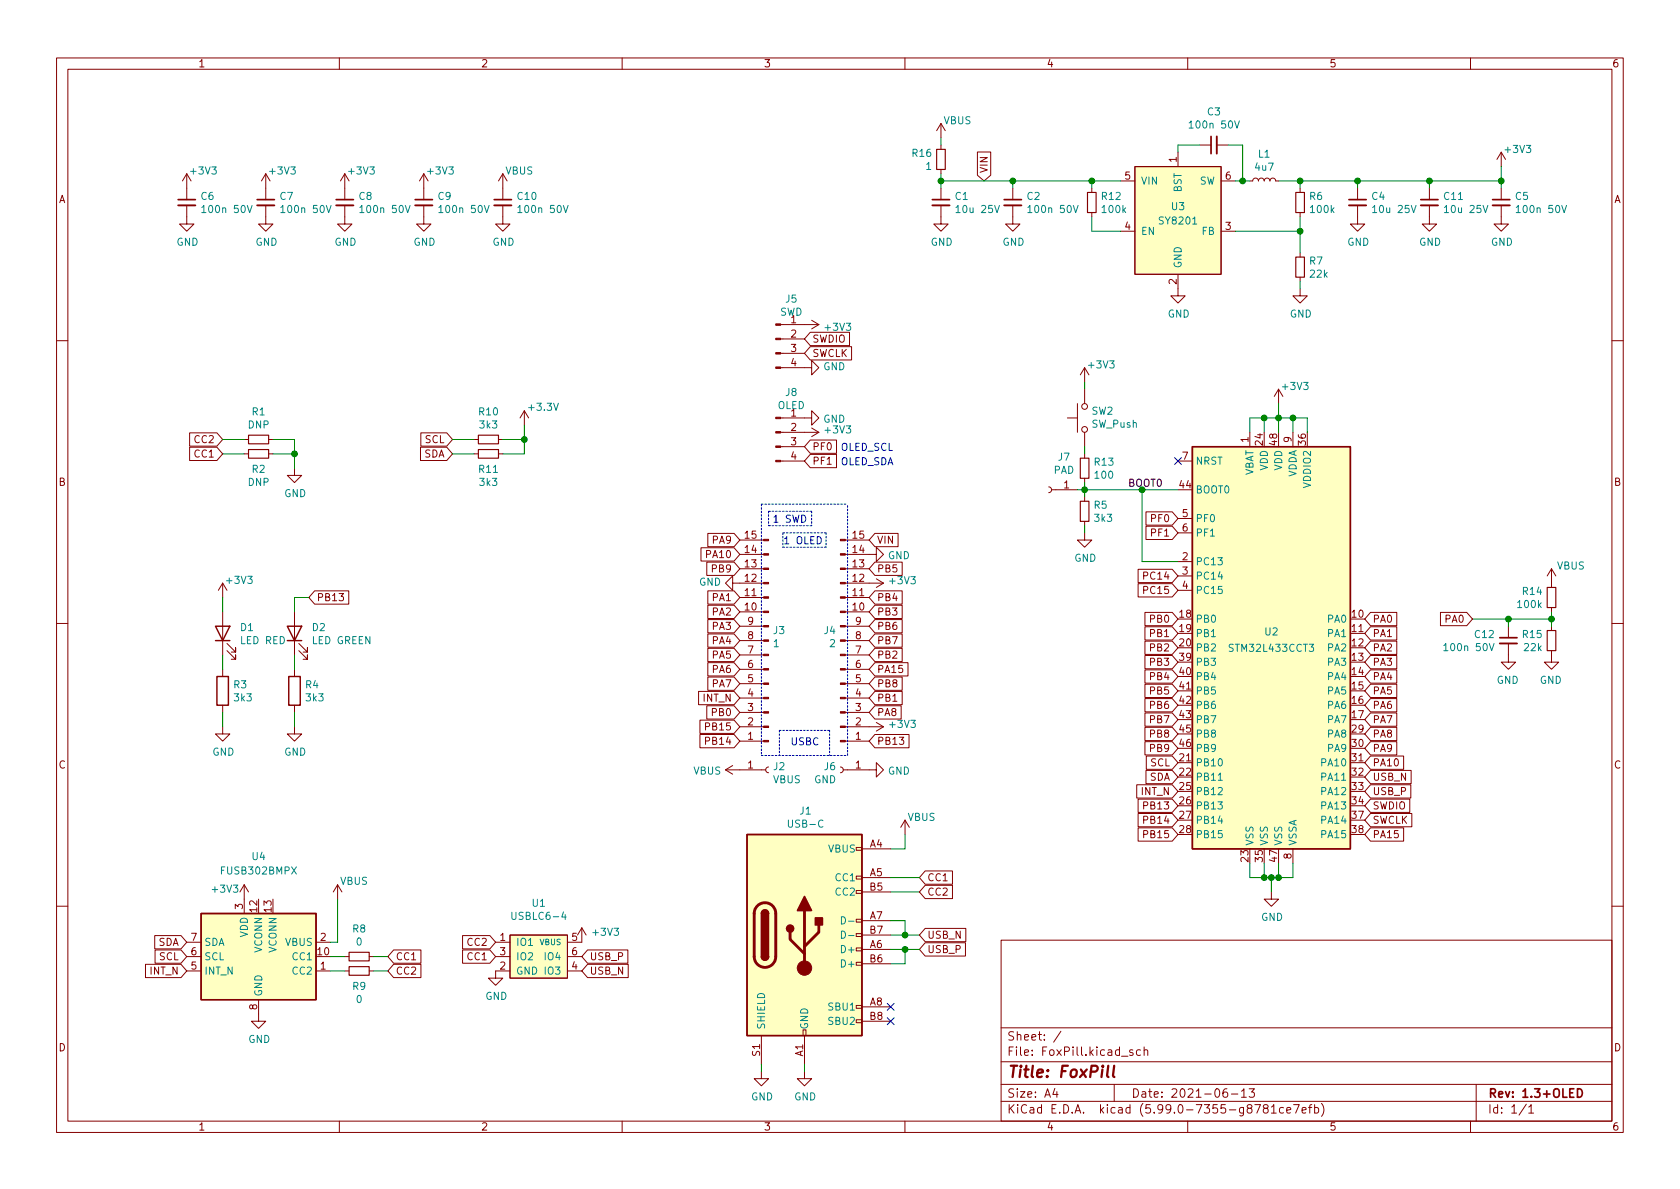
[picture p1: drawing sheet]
<svg xmlns="http://www.w3.org/2000/svg" width="297mm" height="210mm" viewBox="0 0 297 210" stroke-linecap="round" stroke-linejoin="round" font-family="sans-serif">
<g fill="none" stroke="#840000" stroke-width=".18">
<path d="M10 10.2h277v190.1h-277zM12 12.2h273v186.1h-273zM60 10.2v2M110 10.2v2M160 10.2v2M210 10.2v2M260 10.2v2M33 36.3v3.3h1.3l-1.3 1.3-1.3-1.3h1.3M33 30.7l-.7 1.3M33 30.7v4.6M33 30.7l.8 1.3M47 36.3v3.3h1.3l-1.3 1.3-1.3-1.3h1.3"/>
<path d="M47 30.7l-.8 1.3M47 30.7v4.6M47 30.7l.8 1.3M61 36.3v3.3h1.2l-1.2 1.3-1.3-1.3h1.3M61 30.7l-.8 1.3M61 30.7v4.6M61 30.7l.7 1.3M74.9 36.3v3.3h1.3l-1.3 1.3-1.2-1.3h1.2M74.9 30.7v4.6M74.9 30.7l-.7 1.3M74.9 30.7l.8 1.3M88.9 36.3v3.3h1.3l-1.3 1.3-1.3-1.3h1.3"/>
<path d="M88.9 30.7l-.8 1.3M88.9 30.7v4.6M88.9 30.7l.8 1.3M166.4 36.3v3.3h1.2l-1.2 1.3-1.3-1.3h1.3M166.4 21.8l-.8 1.3M166.4 21.8v2.6M166.4 25.6v.8M166.4 30v.7M166.4 33.3v2M166.4 21.8l.7 1.3M172.8 26.9h2.4v4.1l-1.2 1-1.2-1zM179.1 36.3v3.3h1.2l-1.2 1.3-1.3-1.3h1.3"/>
<path d="M179.1 33.3v2M193 33.3v.7M193 37.6v.7M198.1 32h2.6M200.7 29.5h15.2v19h-15.2zM208.3 26.9v2.6M212.1 25.6h2M215.1 25.6h2.1M215.9 32h2.5M221 32h.5l.1-.4 .4-.1 .4 .1 .1 .4 .1-.3 .3-.2 .4 .1 .2 .4 .2-.4 .5-.1 .2 .2 .1 .3 .2-.4 .3-.1 .4 .1 .2 .4h.5M229.9 33.3v.7M229.9 37.6v.7"/>
<path d="M240 36.3v3.3h1.3l-1.3 1.3-1.2-1.3h1.2M240 33.3v2M252.7 36.3v3.3h1.3l-1.3 1.3-1.2-1.3h1.2M252.7 33.3v2M265.4 36.3v3.3h1.3l-1.3 1.3-1.2-1.3h1.2M265.4 26.9l-.7 1.3M265.4 26.9v2.6M265.4 33.3v2M265.4 26.9l.8 1.3M138 57.4h6.8M138 59.9h4.2M143.3 58.8h6.9v2.3h-6.9l-1.1-1.2z"/>
<path d="M143.5 56.6l1.3 .8M144.8 57.4l-1.3 .8M198.1 40.9h2.6M208.3 48.5v3.8h1.2l-1.2 1.3-1.3-1.3h1.3M215.9 40.9h2.5M229.9 51v1.3h1.2l-1.2 1.3-1.3-1.3h1.3M229.9 44.7v.8M229.9 49v.8M10 60.2h2M33.5 76.5h4.9l1 1.2-1 1.2h-4.9zM33.5 79.1h4.9l1 1.2-1 1.1h-4.9zM43.2 77.7h.7"/>
<path d="M47.5 77.7h.8M74.3 79.1h4.7l1 1.2-1 1.1h-4.7zM74.4 76.5h4.6l1 1.2-1 1.2h-4.6zM83.8 77.7h.8M88.1 77.7h.8M92.7 72.6l-.8 1.3M92.7 72.6v2.6M92.7 72.6l.8 1.3M138 65h5.5v-1.3l1.3 1.3-1.3 1.3v-1.3M138 73.9h5.5v1.3l1.3-1.3-1.3-1.3v1.3M138 62.5h4.2M138 79h4.2"/>
<path d="M138 76.4h6.8M143.3 77.8h4.6v2.4h-4.6l-1.1-1.2zM143.3 61.3h7.3v2.4h-7.3l-1.1-1.2zM143.5 75.7l1.3 .7M144.8 76.4l-1.3 .8M188.7 73.9h1.8M190.5 71.4v5M191.8 65l-.8 1.3M191.8 65v2.6M191.8 68.8v2.6M191.8 76.4v2.6M191.8 65l.7 1.3"/>
<path d="M221 76.4v2.6M226.1 68.8l-.8 1.3M226.1 68.8v2.6M226.1 68.8l.7 1.3M228.6 76.4v2.6M285 60.2h2M43.2 80.3h.7M47.5 80.3h.8M52.1 82.8v1.3h1.2l-1.2 1.2-1.3-1.2h1.3M83.8 80.3h.8M88.1 80.3h.8M123.9 96.9h5.9l1 1.1-1 1.2h-5.9z"/>
<path d="M125 99.4h4.8l1 1.2-1 1.2h-4.8zM125.1 94.3h4.7l1 1.2-1 1.2h-4.7zM130.8 95.5h4.2M130.8 98h4.2M138 81.5h4.2M143.3 80.4h4.6v2.3h-4.6l-1.1-1.2zM149.5 98h5.4v1.3l1.3-1.3-1.3-1.2v1.2M149.5 95.5h4.2M154.7 94.3h4.1v2.4h-4.1l-1-1.2zM154.7 99.4h4.8v2.4h-4.8l-1-1.2zM185.4 86.1l.4 .1 .1 .4-.1 .4-.4 .1M185.9 86.6h4.6"/>
<path d="M191.8 94.2v1.3h1.2l-1.2 1.3-1.3-1.3h1.3M191.8 80.3v.7M191.8 84.6v.7M191.8 87.9v.7M191.8 92.2v.8M202.6 93.1h4.7l1 1.1-1 1.2h-4.7zM202.6 90.5h4.7l1 1.2-1 1.2h-4.7zM208.3 99.3h2.5M208.3 91.7h2.5M208.3 94.2h2.5M208.3 81.5h2.5M10 110.2h2"/>
<path d="M39.4 103.1l-.8 1.3M39.4 103.1v2.6M39.4 108.2v7.6M39.4 118.4v1.2M39.4 103.1l.7 1.3M40.1 115.1l1.6 1.5v-.8v.8h-.8M40.1 113.8l1.6 1.5v-.8v.8h-.8M52.1 108.2v7.6M52.1 118.4v1.2M52.8 115.1l1.6 1.5v-.8v.8h-.8M52.8 113.8l1.6 1.5v-.8v.8h-.8M55.6 104.5h6.1v2.3h-6.1l-1-1.1z"/>
<path d="M125.1 109.6h4.7l1 1.1-1 1.2h-4.7zM125.1 107h4.7l1 1.2-1 1.2h-4.7zM125.1 112.1h4.7l1 1.2-1 1.2h-4.7zM125.1 114.6h4.7l1 1.2-1 1.2h-4.7zM125.1 104.5h4.7l1 1.2-1 1.1h-4.7zM125.1 119.7h4.7l1 1.2-1 1.2h-4.7zM125.1 117.2h4.7l1 1.2-1 1.1h-4.7zM129.5 103.1v1.3l-1.2-1.3 1.2-1.3v1.3h5.5M130.8 100.6h4.2M130.8 105.7h4.2M130.8 108.2h4.2M130.8 110.7h4.2"/>
<path d="M130.8 113.3h4.2M130.8 115.8h4.2M130.8 118.4h4.2M149.5 103.1h6.7M149.5 100.6h4.2M149.5 105.7h4.2M149.5 108.2h4.2M149.5 110.7h4.2M149.5 113.3h4.2M149.5 115.8h4.2M149.5 118.4h4.2M154.7 107h4.8v2.4h-4.8l-1-1.2z"/>
<path d="M154.7 119.7h4.8v2.4h-4.8l-1-1.2zM154.7 104.5h4.8v2.3h-4.8l-1-1.1zM154.7 117.2h5.8v2.3h-5.8l-1-1.1zM154.7 114.6h4.8v2.4h-4.8l-1-1.2zM154.7 112.1h4.8v2.4h-4.8l-1-1.2zM154.7 109.6h4.8v2.3h-4.8l-1-1.2zM154.9 102.4l1.3 .7M156.2 103.1l-1.3 .8M201.2 100.7h6.1l1 1.1-1 1.2h-6.1zM201.2 103.2h6.1l1 1.2-1 1.2h-6.1zM202.4 113.4h4.9l1 1.1-1 1.2h-4.9zM202.4 115.9h4.9l1 1.2-1 1.2h-4.9z"/>
<path d="M202.4 118.5h4.9l1 1.1-1 1.2h-4.9zM202.4 108.3h4.9l1 1.2-1 1.1h-4.9zM202.4 110.8h4.9l1 1.2-1 1.2h-4.9zM208.3 101.8h2.5M208.3 104.4h2.5M238.8 112h2.5M242.3 108.3h4.7v2.3h-4.7l-1-1.1zM242.3 110.8h4.7v2.4h-4.7l-1-1.2zM242.3 118.5h4.7v2.3h-4.7l-1-1.2zM242.3 113.4h4.7v2.3h-4.7l-1-1.2zM242.3 115.9h4.7v2.4h-4.7l-1-1.2zM254.7 108.3h4.6l1 1.2-1 1.1h-4.6z"/>
<path d="M266.7 113.8v3.3h-1.3l1.3 1.3 1.3-1.3h-1.3M266.7 110.7v2.1M274.3 115.1v2h-1.3l1.3 1.3 1.3-1.3h-1.3M274.3 100.6l.8 1.2M274.3 100.6v3.3M274.3 107.4v.8M274.3 110.7v.8M274.3 100.6l-.7 1.2M285 110.2h2M39.4 128.5v1.3h1.2l-1.2 1.3-1.3-1.3h1.3M39.4 124.7v1.3M52.1 128.5v1.3h1.2l-1.2 1.3-1.3-1.3h1.3"/>
<path d="M52.1 124.7v1.3M123.5 122.3h6.3l1 1.1-1 1.2h-6.3zM123.8 127.3h6l1 1.2-1 1.2h-6zM123.8 129.9h6l1 1.2-1 1.1h-6zM125 124.8h4.8l1 1.2-1 1.2h-4.8zM128.3 136.1h7.1M128.3 136.1l1.2 .8M129.5 135.4l-1.2 .7M130.8 120.9h4.2M130.8 123.4h4.2M130.8 126h4.2M130.8 128.5h4.2"/>
<path d="M130.8 131.1h4.2M135.9 135.6l-.4 .2-.1 .3 .1 .4 .4 .1M148.6 135.6l.3 .2 .2 .3-.2 .4-.3 .1M149.1 136.1h5.8v1.3l1.3-1.3-1.3-1.2v1.2M149.5 120.9h4.2M149.5 123.4h4.2M149.5 126h4.2M149.5 128.5h6.7M149.5 131.1h4.2M154.7 129.9h6v2.3h-6l-1-1.1zM154.7 124.8h4.6v2.4h-4.6l-1-1.2zM154.7 122.3h4.8v2.3h-4.8l-1-1.2z"/>
<path d="M154.9 127.8l1.3 .7M156.2 128.5l-1.3 .8M201 138.8h6.3l1 1.1-1 1.2h-6.3zM202.4 123.5h4.9l1 1.2-1 1.2h-4.9zM202.4 126.1h4.9l1 1.1-1 1.2h-4.9zM202.4 121h4.9l1 1.2-1 1.1h-4.9zM202.4 128.6h4.9l1 1.2-1 1.2h-4.9zM202.4 131.2h4.9l1 1.1-1 1.2h-4.9zM202.6 136.2h4.7l1 1.2-1 1.2h-4.7zM202.7 133.7h4.6l1 1.2-1 1.1h-4.6zM208.3 134.9h2.5M208.3 122.2h2.5"/>
<path d="M238.8 134.9h2.5M242.3 121h4.7v2.3h-4.7l-1-1.1zM242.3 123.5h4.7v2.4h-4.7l-1-1.2zM242.3 126.1h4.7v2.3h-4.7l-1-1.2zM242.3 131.2h4.7v2.3h-4.7l-1-1.2zM242.3 133.7h5.9v2.3h-5.9l-1-1.1zM242.3 136.2h7.2v2.4h-7.2l-1-1.2zM242.3 138.8h7.1v2.3h-7.1l-1-1.2zM242.3 128.6h4.7v2.4h-4.7l-1-1.2zM43.2 156.5v5M43.2 156.5l-.8 1.2M43.2 156.5l.7 1.2"/>
<path d="M59.7 156.5l-.8 1.2M59.7 156.5v2.5M59.7 156.5l.8 1.2M151.4 157.5h1v.5h-1zM151.4 154.9h1v.5h-1zM151.4 149.9h1v.5h-1zM152.4 150.1h5.1M152.4 155.2h5.1M152.4 157.7h5.1M160 145v2.6M160 145l-.7 1.3M160 145l.8 1.3"/>
<path d="M163.6 156.6h4.8v2.3h-4.8l-1-1.2zM163.6 154h4.8v2.4h-4.8l-1-1.2zM201.2 143.9h6.1l1 1.1-1 1.2h-6.1zM201.2 141.3h6.1l1 1.2-1 1.2h-6.1zM201.2 146.4h6.1l1 1.2-1 1.1h-6.1zM224.8 157.7v1.3h1.3l-1.3 1.3-1.3-1.3h1.3M228.6 150.1v2.5M242.3 141.3h7v2.4h-7l-1-1.2zM242.3 143.9h7.3v2.3h-7.3l-1-1.2zM242.3 146.4h5.9v2.3h-5.9l-1-1.1zM10 160.2h2M25.7 170.5h6.3l1 1.2-1 1.2h-6.3z"/>
<path d="M27.4 165.4h4.6l1 1.2-1 1.2h-4.6zM27.4 168h4.6l1 1.2-1 1.1h-4.6zM33 171.7h2.6M33 166.6h2.6M33 169.2h2.6M45.7 176.8v3.8h1.3l-1.3 1.3-1.3-1.3h1.3M55.9 171.7h2.5M55.9 166.6h2.5M61 171.7h.7M61 169.2h.7M65.3 171.7h.7M65.3 169.2h.7"/>
<path d="M69.6 170.5h4.8v2.4h-4.8l-1-1.2zM69.6 168h4.8v2.3h-4.8l-1-1.1zM81.8 168h4.8l1 1.2-1 1.1h-4.8zM81.8 165.4h4.8l1 1.2-1 1.2h-4.8zM87.6 166.6h2.6M87.6 169.2h2.6M90.2 165.3h10.1v7.7h-10.1zM90.2 171.7h-2.6v1.3h1.3l-1.3 1.2-1.2-1.2h1.2M100.3 171.7h2.6M100.3 169.2h2.6M102.9 164.1v2.5h-2.6M102.9 164.1l-.8 1.2"/>
<path d="M102.9 164.1l.7 1.2M103.9 170.5h7.2v2.4h-7.2l-1-1.2zM103.9 168h7.1v2.3h-7.1l-1-1.1zM151.4 177.8h1v.5h-1zM151.4 170.2h1v.5h-1zM151.4 167.6h1v.5h-1zM151.4 165.1h1v.5h-1zM151.4 162.6h1v.5h-1zM152.4 167.9h5.1M152.4 162.8h5.1M152.4 178h5.1M152.4 170.4h5.1"/>
<path d="M152.4 165.3h5.1M163.6 166.7h7.1v2.4h-7.1l-1-1.2zM163.6 164.2h7.2v2.3h-7.2l-1-1.2zM177 166.3h108v32h-108zM285 160.2h2M60 198.3v2M110 198.3v2M134.6 189.5v1.2h1.3l-1.3 1.3-1.3-1.3h1.3M134.6 183.1v5.1M142 182.1h.5v1h-.5zM142.2 189.5v1.2h1.3l-1.3 1.3-1.2-1.3h1.2M142.2 183.1v5.1"/>
<path d="M151.4 180.3h1v.5h-1zM152.4 180.6h5.1M160 198.3v2M177 194.8h108M177 191.8h108M177 187.8h108M177 181.8h108M186.5 192.5l-.4 1h1M186.9 193v1M187.6 182.4l-1.3 1.9M197 191.8v3M198.3 186.8h1.1"/>
<path d="M200.3 185.7l-.4-.1-.2 .2 .1 .3 .5 .1v.4h-.6M201.6 185.7l-.4-.1-.3 .3v.4l.2 .3h.5M202.3 185.8l.2-.2 .4 .1v.9M202.3 185.1v1.5M210 198.3v2M216.9 192.5a.59 .59 0 0 0-.7 .7v.5l.2 .3h.4l.2-.1 .1-.5-.2-.2-.4-.1-.3 .3M217.7 193.5h1.2M219.5 193l.4-.5v1.5M219.5 194h.9M220.9 192.5h.9l-.5 .6 .4 .1v.7l-.2 .1h-.4l-.2-.1M221.9 195.3h1l-.7 1.5M223.6 196l-.2-.3v-.2l.2-.2 .5 .1 .1 .2-.1 .2-.6 .2-.1 .3v.2l.2 .3h.5l.1-.3-.1-.4-.2-.1"/>
<path d="M224.8 195.8l.4-.5v1.5M224.8 196.8h.8M226.9 195.9l-.4-.1-.3 .3v.4l.2 .3h.5M227.5 196.3l.7-.1-.1-.3-.4-.1-.2 .2 .1 .8h.5M228.7 195.3h1l-.6 1.5M230.2 196.3l.7-.1v-.3l-.5-.1-.2 .2 .1 .8h.6M231.4 195.8h.5M231.9 195.3l-.3 .2v1.3M232.4 195.9l.5-.1 .2 .3v.4l-.1 .3h-.6M232.4 195.3v1.5M233.6 195.1a1.72 1.72 0 0 1 0 2.3M260 198.3v2"/>
<path d="M261 191.8v6.5M269.9 195.3l-1.3 1.9M270.3 195.8l.4-.5v1.5M270.3 196.8h.9"/>
<circle cx="191.8" cy="71.9" r=".51"/>
<circle cx="191.8" cy="75.9" r=".51"/>
</g>
<g fill="none" stroke="#840000" stroke-width=".3">
<path d="M31.5 35.3h3M45.5 35.3h3M59.4 35.3h3.1M73.4 35.3h3.1M87.4 35.3h3M164.8 35.3h3.1M177.5 35.3h3.1M214.1 24.1v3.1M238.5 35.3h3.1M251.2 35.3h3.1M263.9 35.3h3.1M265.2 112.8h3"/>
<path d="M278.9 192.5a.76 .76 0 0 1 .9 .8 .76 .76 0 0 1-.9 .7z"/>
</g>
<path d="M196 188.5l-.3 1.7 .3 .3M197 188.5l-.2 1.7 .2 .3" fill="none" stroke="#840000" stroke-width=".4"/>
<g fill="none" stroke="#840000" stroke-width=".2">
<path d="M165.6 26.4h1.5v3.6h-1.5zM192.3 34h1.5v3.6h-1.5zM229.1 34h1.5v3.6h-1.5zM229.1 45.5h1.5v3.5h-1.5zM43.9 77h3.6v1.5h-3.6zM43.9 79.5h3.6v1.5h-3.6zM84.6 77h3.5v1.5h-3.5zM84.6 79.5h3.5v1.5h-3.5zM191 81h1.5v3.6h-1.5zM191 88.6h1.5v3.6h-1.5zM273.6 103.9h1.5v3.5h-1.5zM273.6 111.5h1.5v3.6h-1.5z"/>
<path d="M61.7 170.9h3.6v1.6h-3.6zM61.7 168.4h3.6v1.5h-3.6z"/>
</g>
<g fill="#ffffc2" stroke="#ffffc2" stroke-width=".18">
<path d="M35.6 161.5h20.3v15.3h-20.3z"/>
<path d="M90.2 165.3h10.1v7.7h-10.1z"/>
<path d="M210.8 79h28v71.1h-28z"/>
<path d="M200.7 29.5h15.2v19h-15.2z"/>
<path d="M132.1 147.6h20.3v35.5h-20.3z"/>
</g>
<path d="M210.8 79h28v71.1h-28zM38.1 110.7h2.5l-1.2 2.6zM38.1 113.3h2.5M38.4 119.6h2v5.1h-2zM50.8 110.7h2.5l-1.2 2.6zM50.8 113.3h2.5M51.1 119.6h2v5.1h-2zM132.1 147.6h20.3v35.5h-20.3zM35.6 161.5h20.3v15.3h-20.3zM134.6 169.2a.64 .64 0 0 0 .7 .6 .64 .64 0 0 0 .6-.6M134.6 161.5a.64 .64 0 0 1 .7-.6 .64 .64 0 0 1 .6 .6" fill="none" stroke="#840000" stroke-width=".25"/>
<path d="M31.5 36.3h3M45.5 36.3h3M59.4 36.3h3.1M73.4 36.3h3.1M87.4 36.3h3M164.8 36.3h3.1M177.5 36.3h3.1M215.1 24.1v3.1M238.5 36.3h3.1M251.2 36.3h3.1M263.9 36.3h3.1M265.2 113.8h3" fill="none" stroke="#840000" stroke-width=".33"/>
<g fill="none" stroke="#008484" stroke-width=".18">
<path d="M35.7 36.7l.3-.4v1.3M35.7 37.6h.7M43.7 36.3l.4 1.3 .5-1.3M49.6 36.7l.4-.4v1.3M49.6 37.6h.8M57.7 36.3l.4 1.3 .4-1.3M63.6 36.7l.4-.4v1.3M63.6 37.6h.7M71.7 36.3l.4 1.3 .4-1.3M77.6 36.7l.4-.4v1.3M77.6 37.6h.7M85.6 36.3l.5 1.3 .4-1.3"/>
<path d="M91.6 36.7l.3-.4v1.3M91.6 37.6h.7M99.6 36.3l.4 1.3 .4-1.3M175.9 36.3l.4 1.3 .4-1.3M181.7 36.7l.4-.4v1.3M181.7 37.6h.8M189.8 36.3l.4 1.3 .4-1.3M210.2 21.7l.4-.3v1.2M210.2 22.6h.8M218.3 21.4l.4 1.2 .4-1.2M249.5 36.3l.4 1.3 .5-1.3M262.2 36.3l.4 1.3 .5-1.3"/>
<path d="M268.1 36.7l.4-.4v1.3M268.1 37.6h.7M276.1 36.3l.5 1.3 .4-1.3M255.3 114.2l.3-.4v1.3M255.3 115.1h.7M263.3 113.8l.4 1.3 .5-1.3M215.4 138h.7M99.6 161.3l-.3 .9h.8M148.8 162.1a.64 .64 0 0 1 .7 .6 .64 .64 0 0 1-.7 .7zM148.8 164.7a.64 .64 0 0 1 .7 .6 .64 .64 0 0 1-.7 .6zM150 162.9h1M150 165.4h1"/>
</g>
<path d="M133.3 161.5v7.7a1.91 1.91 0 0 0 2 1.9 1.91 1.91 0 0 0 1.9-1.9v-7.7M133.3 161.5a1.91 1.91 0 0 1 2-1.9 1.91 1.91 0 0 1 1.9 1.9M139.7 164.8v1.3l2.5 2.6M142.2 161v10.2M144.8 163.6v1.2l-2.6 2.6" fill="none" stroke="#840000" stroke-width=".51"/>
<g fill="#840000" stroke="#840000" stroke-width=".25">
<path d="M134.6 169.2h1.3a.64 .64 0 0 1-.6 .6 .64 .64 0 0 1-.7-.6z"/>
<path d="M134.8 161.1a.64 .64 0 0 1 .7-.1 .64 .64 0 0 1 .4 .5h-1.3z"/>
<path d="M134.6 161.5h1.3v7.7h-1.3z"/>
<path d="M144.1 162.3h1.3v1.3h-1.3z"/>
<path d="M142.2 158.5l1.3 2.5h-2.5z"/>
<circle cx="139.7" cy="164.2" r=".63"/>
</g>
<g fill="#840000" stroke="#840000" stroke-width=".18">
<path d="M148.6 95.4h.9v.2h-.9z"/>
<path d="M148.6 97.9h.9v.3h-.9z"/>
<path d="M148.6 100.5h.9v.2h-.9z"/>
<path d="M148.6 103h.9v.2h-.9z"/>
<path d="M148.6 105.5h.9v.3h-.9z"/>
<path d="M148.6 108.1h.9v.2h-.9z"/>
<path d="M148.6 110.6h.9v.3h-.9z"/>
<path d="M148.6 113.2h.9v.2h-.9z"/>
<path d="M148.6 115.7h.9v.2h-.9z"/>
<path d="M148.6 118.2h.9v.3h-.9z"/>
<path d="M148.6 120.8h.9v.2h-.9z"/>
<path d="M148.6 123.3h.9v.3h-.9z"/>
<path d="M148.6 125.9h.9v.2h-.9z"/>
<path d="M148.6 128.4h.9v.2h-.9z"/>
<path d="M148.6 130.9h.9v.3h-.9z"/>
<path d="M135 95.4h.9v.2h-.9z"/>
<path d="M135 97.9h.9v.3h-.9z"/>
<path d="M135 100.5h.9v.2h-.9z"/>
<path d="M135 103h.9v.2h-.9z"/>
<path d="M135 105.5h.9v.3h-.9z"/>
<path d="M135 108.1h.9v.2h-.9z"/>
<path d="M135 110.6h.9v.3h-.9z"/>
<path d="M135 113.2h.9v.2h-.9z"/>
<path d="M135 115.7h.9v.2h-.9z"/>
<path d="M135 118.2h.9v.3h-.9z"/>
<path d="M135 120.8h.9v.2h-.9z"/>
<path d="M135 123.3h.9v.3h-.9z"/>
<path d="M135 125.9h.9v.2h-.9z"/>
<path d="M135 128.4h.9v.2h-.9z"/>
<path d="M135 130.9h.9v.3h-.9z"/>
<path d="M137.2 64.9h.8v.2h-.8z"/>
<path d="M137.2 62.4h.8v.2h-.8z"/>
<path d="M137.2 59.8h.8v.3h-.8z"/>
<path d="M137.2 57.3h.8v.2h-.8z"/>
<path d="M137.2 81.4h.8v.3h-.8z"/>
<path d="M137.2 78.9h.8v.2h-.8z"/>
<path d="M137.2 76.3h.8v.3h-.8z"/>
<path d="M137.2 73.8h.8v.2h-.8z"/>
<circle cx="142.2" cy="171.2" r="1.27"/>
</g>
<g fill="none" stroke="#0000c2" stroke-width=".18" stroke-dasharray=".3 .3">
<path d="M134.6 89.1v44.5M134.6 89.1h15.3M135.9 90.4h7.6M135.9 90.4v2.6M138.4 94.2h7.6M138.4 94.2v2.6M143.5 93h-7.6M143.5 90.4v2.6M146 94.2v2.6M146 96.8h-7.6M134.6 133.6h15.3M137.8 129.2h8.9"/>
<path d="M137.8 129.2v4.4M146.7 129.2v4.4M149.9 133.6v-44.5"/>
</g>
<g fill="none" stroke="#008400" stroke-width=".18">
<path d="M166.4 32h31.7M166.4 24.4v1.2M166.4 30.7v2.6M179.1 32v1.3M193 32v1.3M193 38.3v2.6h5.1M212.1 25.6h-3.8v1.3M217.2 25.6h2.5v6.4M218.4 32h2.6M226.1 32h39.3M229.9 32v1.3M229.9 38.3v6.4"/>
<path d="M240 32v1.3M252.7 32v1.3M265.4 29.5v3.8M218.4 40.9h11.5M229.9 49.8v1.2M39.4 77.7h3.8M48.3 77.7h3.8v5.1M80 77.7h3.8M88.9 77.7h3.8M92.7 75.2v5.1h-3.8M191.8 67.6v1.2M191.8 79v1.3"/>
<path d="M221 76.4v-2.5h10.1v2.5M223.5 73.9v2.5M226.1 71.4v5M228.6 73.9v2.5M39.4 80.3h3.8M48.3 80.3h3.8M80 80.3h3.8M190.5 86.6h17.8M191.8 85.3v2.6M191.8 93v1.2M201.9 86.6v12.7h6.4M39.4 105.7v2.5"/>
<path d="M39.4 115.8v2.6M52.1 115.8v2.6M54.6 105.7h-2.5v2.5M260.3 109.5h14M266.7 109.5v1.2M274.3 108.2v2.5M39.4 126v2.5M52.1 126v2.5M59.7 159v7.6h-1.3M157.5 155.2h5.1M157.5 157.7h5.1M160 147.6v2.5h-2.5"/>
<path d="M221 152.6v2.6h7.6v-2.6M223.5 152.6v2.6M224.8 155.2v2.5M226.1 152.6v2.6M58.4 171.7h2.6M58.4 169.2h2.6M66 171.7h2.6M66 169.2h2.6M157.5 167.9h5.1M157.5 162.8h2.5v2.5M157.5 165.3h5.1M160 167.9v2.5h-2.5"/>
<path d="M134.6 188.2v1.3M142.2 188.2v1.3"/>
</g>
<path d="M207.7 80.9l1.2 1.2M208.9 80.9l-1.2 1.2M156.9 177.4l1.2 1.3M156.9 180l1.2 1.2M158.1 177.4l-1.2 1.3M158.1 180l-1.2 1.2" fill="none" stroke="#000084" stroke-width=".18"/>
<g fill="#008400" stroke="#008400" stroke-width=".18">
<circle cx="92.7" cy="77.7" r=".51"/>
<circle cx="201.9" cy="86.6" r=".51"/>
<circle cx="52.1" cy="80.3" r=".51"/>
<circle cx="160" cy="165.3" r=".51"/>
<circle cx="160" cy="167.9" r=".51"/>
<circle cx="223.5" cy="155.2" r=".51"/>
<circle cx="224.8" cy="155.2" r=".51"/>
<circle cx="240" cy="32" r=".51"/>
<circle cx="191.8" cy="86.6" r=".51"/>
<circle cx="223.5" cy="73.9" r=".51"/>
<circle cx="252.7" cy="32" r=".51"/>
<circle cx="229.9" cy="40.9" r=".51"/>
<circle cx="229.9" cy="32" r=".51"/>
<circle cx="265.4" cy="32" r=".51"/>
<circle cx="193" cy="32" r=".51"/>
<circle cx="219.7" cy="32" r=".51"/>
<circle cx="166.4" cy="32" r=".51"/>
<circle cx="179.1" cy="32" r=".51"/>
<circle cx="226.1" cy="155.2" r=".51"/>
<circle cx="226.1" cy="73.9" r=".51"/>
<circle cx="228.6" cy="73.9" r=".51"/>
<circle cx="274.3" cy="109.5" r=".51"/>
<circle cx="266.7" cy="109.5" r=".51"/>
</g>
<text font-size="2.8" fill="#840000" x="178" y="190.6">Title: FoxPill</text>
<g font-size="2.1" fill="#840000">
<text x="178" y="184">Sheet: /</text>
<text x="178" y="186.7">File: FoxPill.kicad_sch</text>
<text x="178" y="196.9">KiCad E.D.A. kicad (5.99.0-7355-g8781ce7efb)</text>
<text x="178" y="194.1">Size: A4</text>
<text x="200" y="194.1">Date: 2021-06-13</text>
<text x="263" y="194.1">Rev: 1.3+OLED</text>
<text x="263" y="196.9">Id: 1/1</text>
</g>
<g font-size="1.8" fill="#840000">
<text x="35" y="11.9">1</text>
<text x="85" y="11.9">2</text>
<text x="135" y="11.9">3</text>
<text x="185" y="11.9">4</text>
<text x="235" y="11.9">5</text>
<text x="285" y="11.9">6</text>
<text x="208" y="28.7" transform="rotate(-90 208 28.7)">1</text>
<text x="10.3" y="35.9">A</text>
<text x="174.6" y="30.7" transform="rotate(-90 174.6 30.7)">VIN</text>
<text x="198.9" y="31.7">5</text>
<text x="216.7" y="31.7">6</text>
<text x="285.3" y="35.9">A</text>
<text x="198.9" y="40.6">4</text>
<text x="216.7" y="40.6">3</text>
<text x="208" y="50.3" transform="rotate(-90 208 50.3)">2</text>
<text x="139.8" y="57.1">1</text>
<text x="139.8" y="59.7">2</text>
<text x="139.8" y="62.2">3</text>
<text x="139.8" y="64.8">4</text>
<text x="143.6" y="60.6">SWDIO</text>
<text x="143.6" y="63.1">SWCLK</text>
<text x="139.8" y="73.7">1</text>
<text x="139.8" y="76.2">2</text>
<text x="34.5" y="78.4">CC2</text>
<text x="34.5" y="80.9">CC1</text>
<text x="74.9" y="80.9">SDA</text>
<text x="75.1" y="78.4">SCL</text>
<text x="139.8" y="78.7">3</text>
<text x="139.8" y="81.3">4</text>
<text x="143.6" y="79.6">PF0</text>
<text x="143.6" y="82.2">PF1</text>
<text x="209.1" y="81.3">7</text>
<text x="220.7" y="78.2" transform="rotate(-90 220.7 78.2)">1</text>
<text x="223.3" y="78.7" transform="rotate(-90 223.3 78.7)">24</text>
<text x="225.8" y="78.7" transform="rotate(-90 225.8 78.7)">48</text>
<text x="228.3" y="78.2" transform="rotate(-90 228.3 78.2)">9</text>
<text x="230.9" y="78.7" transform="rotate(-90 230.9 78.7)">36</text>
<text x="10.3" y="85.9">B</text>
<text x="188.1" y="86.4">1</text>
<text x="208.6" y="86.4">44</text>
<text x="285.3" y="85.9">B</text>
<text x="131.7" y="95.2">15</text>
<text x="150.8" y="95.2">15</text>
<text x="203.7" y="94.9">PF1</text>
<text x="203.7" y="92.3">PF0</text>
<text x="209.1" y="91.4">5</text>
<text x="209.1" y="94">6</text>
<text x="125.1" y="98.7">PA10</text>
<text x="126" y="101.2">PB9</text>
<text x="126" y="96.1">PA9</text>
<text x="131.7" y="100.3">13</text>
<text x="131.7" y="97.8">14</text>
<text x="150.8" y="100.3">13</text>
<text x="150.8" y="97.8">14</text>
<text x="155" y="96.1">VIN</text>
<text x="155" y="101.2">PB5</text>
<text x="209.1" y="99.1">2</text>
<text x="209.1" y="101.6">3</text>
<text x="55.9" y="106.3">PB13</text>
<text x="126" y="106.3">PA1</text>
<text x="131.7" y="107.9">10</text>
<text x="131.7" y="105.4">11</text>
<text x="131.7" y="102.9">12</text>
<text x="150.8" y="107.9">10</text>
<text x="150.8" y="105.4">11</text>
<text x="150.8" y="102.9">12</text>
<text x="155" y="106.3">PB4</text>
<text x="202.5" y="102.5">PC14</text>
<text x="202.5" y="105">PC15</text>
<text x="209.1" y="104.1">4</text>
<text x="126" y="111.4">PA3</text>
<text x="126" y="108.8">PA2</text>
<text x="126" y="113.9">PA4</text>
<text x="132.2" y="113">8</text>
<text x="132.2" y="110.5">9</text>
<text x="151.3" y="113">8</text>
<text x="151.3" y="110.5">9</text>
<text x="155" y="108.8">PB3</text>
<text x="155" y="113.9">PB7</text>
<text x="155" y="111.4">PB6</text>
<text x="203.5" y="110.1">PB0</text>
<text x="203.5" y="112.6">PB1</text>
<text x="208.6" y="109.2">18</text>
<text x="208.6" y="111.8">19</text>
<text x="239" y="109.2">10</text>
<text x="239" y="111.8">11</text>
<text x="242.6" y="110.1">PA0</text>
<text x="242.6" y="112.6">PA1</text>
<text x="255.6" y="110.1">PA0</text>
<text x="126" y="116.5">PA5</text>
<text x="126" y="119">PA6</text>
<text x="132.2" y="118.1">6</text>
<text x="132.2" y="115.6">7</text>
<text x="151.3" y="118.1">6</text>
<text x="151.3" y="115.6">7</text>
<text x="155" y="119">PA15</text>
<text x="155" y="116.5">PB2</text>
<text x="203.5" y="115.2">PB2</text>
<text x="203.5" y="117.7">PB3</text>
<text x="208.6" y="114.3">20</text>
<text x="208.6" y="116.8">39</text>
<text x="208.6" y="119.4">40</text>
<text x="239" y="114.3">12</text>
<text x="239" y="116.8">13</text>
<text x="239" y="119.4">14</text>
<text x="242.6" y="115.2">PA2</text>
<text x="242.6" y="117.7">PA3</text>
<text x="124.4" y="124.1">INT_N</text>
<text x="126" y="121.5">PA7</text>
<text x="132.2" y="125.7">3</text>
<text x="132.2" y="123.2">4</text>
<text x="132.2" y="120.6">5</text>
<text x="151.3" y="125.7">3</text>
<text x="151.3" y="123.2">4</text>
<text x="151.3" y="120.6">5</text>
<text x="155" y="124.1">PB1</text>
<text x="155" y="121.5">PB8</text>
<text x="203.5" y="125.3">PB6</text>
<text x="203.5" y="122.8">PB5</text>
<text x="203.5" y="120.3">PB4</text>
<text x="208.6" y="121.9">41</text>
<text x="208.6" y="124.5">42</text>
<text x="239" y="121.9">15</text>
<text x="239" y="124.5">16</text>
<text x="242.6" y="122.8">PA5</text>
<text x="242.6" y="125.3">PA6</text>
<text x="242.6" y="120.3">PA4</text>
<text x="125.1" y="129.2">PB15</text>
<text x="125.1" y="131.7">PB14</text>
<text x="126" y="126.6">PB0</text>
<text x="132.2" y="130.8">1</text>
<text x="132.2" y="128.3">2</text>
<text x="151.3" y="130.8">1</text>
<text x="151.3" y="128.3">2</text>
<text x="155" y="131.7">PB13</text>
<text x="155" y="126.6">PA8</text>
<text x="203.5" y="127.9">PB7</text>
<text x="203.5" y="130.4">PB8</text>
<text x="208.6" y="127">43</text>
<text x="208.6" y="129.5">45</text>
<text x="239" y="127">17</text>
<text x="239" y="129.5">29</text>
<text x="242.6" y="127.9">PA7</text>
<text x="242.6" y="130.4">PA8</text>
<text x="10.3" y="135.9">C</text>
<text x="132.2" y="135.9">1</text>
<text x="151.3" y="135.9">1</text>
<text x="203.4" y="135.5">SCL</text>
<text x="203.5" y="133">PB9</text>
<text x="208.6" y="134.6">21</text>
<text x="208.6" y="137.2">22</text>
<text x="208.6" y="132.1">46</text>
<text x="239" y="132.1">30</text>
<text x="239" y="134.6">31</text>
<text x="239" y="137.2">32</text>
<text x="242.6" y="133">PA9</text>
<text x="242.6" y="135.5">PA10</text>
<text x="285.3" y="135.9">C</text>
<text x="201.8" y="140.6">INT_N</text>
<text x="202.5" y="143.1">PB13</text>
<text x="203.2" y="138">SDA</text>
<text x="208.6" y="139.7">25</text>
<text x="208.6" y="142.2">26</text>
<text x="239" y="139.7">33</text>
<text x="239" y="142.2">34</text>
<text x="242.6" y="138">USB_N</text>
<text x="242.6" y="140.6">USB_P</text>
<text x="242.6" y="143.1">SWDIO</text>
<text x="153.8" y="149.9">A4</text>
<text x="202.5" y="145.7">PB14</text>
<text x="202.5" y="148.2">PB15</text>
<text x="208.6" y="144.8">27</text>
<text x="208.6" y="147.3">28</text>
<text x="239" y="144.8">37</text>
<text x="239" y="147.3">38</text>
<text x="242.6" y="145.7">SWCLK</text>
<text x="242.6" y="148.2">PA15</text>
<text x="153.8" y="154.9">A5</text>
<text x="163.9" y="155.8">CC1</text>
<text x="220.7" y="152.4" transform="rotate(-90 220.7 152.4)">23</text>
<text x="223.3" y="152.4" transform="rotate(-90 223.3 152.4)">35</text>
<text x="225.8" y="152.4" transform="rotate(-90 225.8 152.4)">47</text>
<text x="228.3" y="151.9" transform="rotate(-90 228.3 151.9)">8</text>
<text x="42.9" y="160.8" transform="rotate(-90 42.9 160.8)">3</text>
<text x="45.5" y="161.3" transform="rotate(-90 45.5 161.3)">12</text>
<text x="48" y="161.3" transform="rotate(-90 48 161.3)">13</text>
<text x="153.8" y="157.5">B5</text>
<text x="163.9" y="158.4">CC2</text>
<text x="28" y="167.3">SDA</text>
<text x="33.8" y="166.4">7</text>
<text x="56.7" y="166.4">2</text>
<text x="82.8" y="167.3">CC2</text>
<text x="88.4" y="166.4">1</text>
<text x="101.1" y="166.4">5</text>
<text x="153.8" y="167.6">A6</text>
<text x="153.8" y="162.6">A7</text>
<text x="153.8" y="165.1">B7</text>
<text x="163.9" y="166">USB_N</text>
<text x="26.6" y="172.3">INT_N</text>
<text x="28.1" y="169.8">SCL</text>
<text x="33.8" y="171.4">5</text>
<text x="33.8" y="168.9">6</text>
<text x="56.2" y="168.9">10</text>
<text x="56.7" y="171.4">1</text>
<text x="69.9" y="172.3">CC2</text>
<text x="69.9" y="169.8">CC1</text>
<text x="82.8" y="169.8">CC1</text>
<text x="88.4" y="171.4">2</text>
<text x="88.4" y="168.9">3</text>
<text x="101.1" y="171.4">4</text>
<text x="101.1" y="168.9">6</text>
<text x="104.2" y="172.3">USB_N</text>
<text x="104.2" y="169.8">USB_P</text>
<text x="153.8" y="170.2">B6</text>
<text x="163.9" y="168.5">USB_P</text>
<text x="45.5" y="178.5" transform="rotate(-90 45.5 178.5)">8</text>
<text x="153.8" y="177.8">A8</text>
<text x="10.3" y="185.9">D</text>
<text x="153.8" y="180.3">B8</text>
<text x="285.3" y="185.9">D</text>
<text x="134.4" y="186.7" transform="rotate(-90 134.4 186.7)">S1</text>
<text x="142" y="186.8" transform="rotate(-90 142 186.8)">A1</text>
<text x="35" y="199.9">1</text>
<text x="85" y="199.9">2</text>
<text x="135" y="199.9">3</text>
<text x="185" y="199.9">4</text>
<text x="235" y="199.9">5</text>
<text x="285" y="199.9">6</text>
</g>
<g font-size="1.8" fill="#008484">
<text x="166.8" y="22">VBUS</text>
<text x="210.8" y="22.7">100n 50V</text>
<text x="213.5" y="20.4">C3</text>
<text x="161.4" y="27.7">R16</text>
<text x="222.5" y="27.9">L1</text>
<text x="266.3" y="27">+3V3</text>
<text x="33.9" y="30.8">+3V3</text>
<text x="35.5" y="35.3">C6</text>
<text x="47.8" y="30.8">+3V3</text>
<text x="49.5" y="35.3">C7</text>
<text x="61.8" y="30.8">+3V3</text>
<text x="63.5" y="35.3">C8</text>
<text x="75.8" y="30.8">+3V3</text>
<text x="77.5" y="35.3">C9</text>
<text x="89.4" y="30.8">VBUS</text>
<text x="91.5" y="35.3">C10</text>
<text x="163.7" y="30">1</text>
<text x="168.9" y="35.3">C1</text>
<text x="181.6" y="35.3">C2</text>
<text x="194.8" y="35.3">R12</text>
<text x="201.7" y="32.6">VIN</text>
<text x="208.9" y="34" transform="rotate(-90 208.9 34)">BST</text>
<text x="212" y="32.6">SW</text>
<text x="222" y="30.2">4u7</text>
<text x="231.6" y="35.3">R6</text>
<text x="242.6" y="35.3">C4</text>
<text x="255.4" y="35.3">C11</text>
<text x="268" y="35.3">C5</text>
<text x="36.2" y="37.7">100n 50V</text>
<text x="50.2" y="37.7">100n 50V</text>
<text x="64.2" y="37.7">100n 50V</text>
<text x="78.1" y="37.7">100n 50V</text>
<text x="92.1" y="37.7">100n 50V</text>
<text x="169.5" y="37.7">10u 25V</text>
<text x="182.3" y="37.7">100n 50V</text>
<text x="195" y="37.7">100k</text>
<text x="201.7" y="41.5">EN</text>
<text x="205.1" y="39.7">SY8201</text>
<text x="207.1" y="37.1">U3</text>
<text x="212.5" y="41.5">FB</text>
<text x="231.8" y="37.7">100k</text>
<text x="243.1" y="37.7">10u 25V</text>
<text x="255.8" y="37.7">10u 25V</text>
<text x="268.6" y="37.7">100n 50V</text>
<text x="31.2" y="43.4">GND</text>
<text x="45.2" y="43.4">GND</text>
<text x="59.1" y="43.4">GND</text>
<text x="73.1" y="43.4">GND</text>
<text x="87.1" y="43.4">GND</text>
<text x="164.5" y="43.4">GND</text>
<text x="177.2" y="43.4">GND</text>
<text x="208.9" y="47.5" transform="rotate(-90 208.9 47.5)">GND</text>
<text x="231.6" y="46.8">R7</text>
<text x="238.2" y="43.4">GND</text>
<text x="250.9" y="43.4">GND</text>
<text x="263.6" y="43.4">GND</text>
<text x="138.9" y="53.5">J5</text>
<text x="231.7" y="49.1">22k</text>
<text x="137.8" y="55.8">SWD</text>
<text x="146" y="58.5">+3V3</text>
<text x="206.4" y="56.1">GND</text>
<text x="228" y="56.1">GND</text>
<text x="145.5" y="65.5">GND</text>
<text x="192.6" y="65.1">+3V3</text>
<text x="138.9" y="70">J8</text>
<text x="226.9" y="68.9">+3V3</text>
<text x="43.9" y="75.8">DNP</text>
<text x="44.6" y="73.4">R1</text>
<text x="84.7" y="73.4">R10</text>
<text x="84.9" y="75.8">3k3</text>
<text x="93.7" y="72.6">+3.3V</text>
<text x="137.4" y="72.3">OLED</text>
<text x="145.5" y="74.7">GND</text>
<text x="146" y="76.6">+3V3</text>
<text x="193" y="73.3">SW2</text>
<text x="193" y="75.6">SW_Push</text>
<text x="44.6" y="83.6">R2</text>
<text x="84.7" y="83.6">R11</text>
<text x="186.2" y="83.8">PAD</text>
<text x="187.1" y="81.5">J7</text>
<text x="193.6" y="82.3">R13</text>
<text x="211.3" y="82.2">NRST</text>
<text x="224.2" y="83.2" transform="rotate(-90 224.2 83.2)">VDD</text>
<text x="226.7" y="83.2" transform="rotate(-90 226.7 83.2)">VDD</text>
<text x="43.9" y="85.9">DNP</text>
<text x="50.2" y="87.9">GND</text>
<text x="84.9" y="85.9">3k3</text>
<text x="193.5" y="90">R5</text>
<text x="193.7" y="84.6">100</text>
<text x="211.3" y="87.2">BOOT0</text>
<text x="221.6" y="84.3" transform="rotate(-90 221.6 84.3)">VBAT</text>
<text x="229.2" y="84.5" transform="rotate(-90 229.2 84.5)">VDDA</text>
<text x="231.8" y="86.1" transform="rotate(-90 231.8 86.1)">VDDIO2</text>
<text x="193.6" y="92.3">3k3</text>
<text x="211.3" y="92.3">PF0</text>
<text x="211.3" y="94.9">PF1</text>
<text x="157" y="98.9">GND</text>
<text x="189.9" y="99.3">GND</text>
<text x="211.3" y="99.9">PC13</text>
<text x="275.3" y="100.7">VBUS</text>
<text x="40.2" y="103.2">+3V3</text>
<text x="123.6" y="103.6">GND</text>
<text x="157.5" y="103.3">+3V3</text>
<text x="211.3" y="102.5">PC14</text>
<text x="211.3" y="105">PC15</text>
<text x="268.4" y="107.5">100k</text>
<text x="269.3" y="105.2">R14</text>
<text x="42.5" y="111.6">D1</text>
<text x="42.6" y="113.9">LED RED</text>
<text x="55.2" y="111.6">D2</text>
<text x="55.3" y="113.9">LED GREEN</text>
<text x="136.8" y="112.1">J3</text>
<text x="145.7" y="112.1">J4</text>
<text x="211.3" y="110.1">PB0</text>
<text x="211.3" y="112.6">PB1</text>
<text x="223.7" y="112.4">U2</text>
<text x="234.8" y="110.1">PA0</text>
<text x="234.8" y="112.6">PA1</text>
<text x="260.8" y="112.8">C12</text>
<text x="269.3" y="112.8">R15</text>
<text x="136.8" y="114.4">1</text>
<text x="146.7" y="114.4">2</text>
<text x="211.3" y="115.2">PB2</text>
<text x="211.3" y="117.7">PB3</text>
<text x="217.6" y="115.3">STM32L433CCT3</text>
<text x="234.8" y="115.2">PA2</text>
<text x="234.8" y="117.7">PA3</text>
<text x="255.8" y="115.1">100n 50V</text>
<text x="269.5" y="115.1">22k</text>
<text x="41.3" y="121.7">R3</text>
<text x="41.5" y="124">3k3</text>
<text x="54" y="121.7">R4</text>
<text x="54.2" y="124">3k3</text>
<text x="211.3" y="120.3">PB4</text>
<text x="211.3" y="122.8">PB5</text>
<text x="211.3" y="125.3">PB6</text>
<text x="234.8" y="120.3">PA4</text>
<text x="234.8" y="122.8">PA5</text>
<text x="234.8" y="125.3">PA6</text>
<text x="264.6" y="120.9">GND</text>
<text x="272.2" y="120.9">GND</text>
<text x="157.5" y="128.7">+3V3</text>
<text x="211.3" y="127.9">PB7</text>
<text x="211.3" y="130.4">PB8</text>
<text x="234.8" y="127.9">PA7</text>
<text x="234.8" y="130.4">PA8</text>
<text x="37.5" y="133.6">GND</text>
<text x="50.2" y="133.6">GND</text>
<text x="122.6" y="137">VBUS</text>
<text x="136.8" y="136.2">J2</text>
<text x="145.8" y="136.2">J6</text>
<text x="157" y="137">GND</text>
<text x="211.3" y="135.5">PB10</text>
<text x="211.3" y="133">PB9</text>
<text x="233.8" y="135.5">PA10</text>
<text x="234.8" y="133">PA9</text>
<text x="136.7" y="138.5">VBUS</text>
<text x="143.9" y="138.5">GND</text>
<text x="211.3" y="138">PB11</text>
<text x="211.3" y="140.6">PB12</text>
<text x="211.3" y="143.1">PB13</text>
<text x="233.8" y="138">PA11</text>
<text x="233.8" y="140.6">PA12</text>
<text x="233.8" y="143.1">PA13</text>
<text x="139.6" y="146.3">USB-C</text>
<text x="141.4" y="144">J1</text>
<text x="160.5" y="145.1">VBUS</text>
<text x="211.3" y="145.7">PB14</text>
<text x="211.3" y="148.2">PB15</text>
<text x="221.6" y="149.6" transform="rotate(-90 221.6 149.6)">VSS</text>
<text x="224.2" y="149.6" transform="rotate(-90 224.2 149.6)">VSS</text>
<text x="226.7" y="149.6" transform="rotate(-90 226.7 149.6)">VSS</text>
<text x="229.2" y="149.6" transform="rotate(-90 229.2 149.6)">VSSA</text>
<text x="233.8" y="145.7">PA14</text>
<text x="233.8" y="148.2">PA15</text>
<text x="39.3" y="154.6">FUSB302BMPX</text>
<text x="44.6" y="152.1">U4</text>
<text x="146.5" y="150.7">VBUS</text>
<text x="147.8" y="155.8">CC1</text>
<text x="37.7" y="157.8">+3V3</text>
<text x="60.1" y="156.5">VBUS</text>
<text x="94.1" y="160.3">U1</text>
<text x="147.8" y="158.4">CC2</text>
<text x="36.1" y="167.3">SDA</text>
<text x="43.8" y="165.8" transform="rotate(-90 43.8 165.8)">VDD</text>
<text x="50.5" y="167.3">VBUS</text>
<text x="62.4" y="164.9">R8</text>
<text x="63" y="167.2">0</text>
<text x="90.9" y="162.6">USBLC6-4</text>
<text x="91.2" y="167.3">IO1</text>
<text x="105" y="165.5">+3V3</text>
<text x="223" y="162.8">GND</text>
<text x="36.1" y="172.3">INT_N</text>
<text x="36.1" y="169.8">SCL</text>
<text x="46.4" y="168.4" transform="rotate(-90 46.4 168.4)">VCONN</text>
<text x="48.9" y="168.4" transform="rotate(-90 48.9 168.4)">VCONN</text>
<text x="51.8" y="172.3">CC2</text>
<text x="51.8" y="169.8">CC1</text>
<text x="91.2" y="172.3">GND</text>
<text x="91.2" y="169.8">IO2</text>
<text x="96.5" y="172.3">IO3</text>
<text x="96.5" y="169.8">IO4</text>
<text x="149.1" y="168.5">D+</text>
<text x="149.1" y="171.1">D+</text>
<text x="46.4" y="176.3" transform="rotate(-90 46.4 176.3)">GND</text>
<text x="62.4" y="175">R9</text>
<text x="63" y="177.4">0</text>
<text x="85.8" y="176.8">GND</text>
<text x="146.7" y="178.7">SBU1</text>
<text x="43.9" y="184.4">GND</text>
<text x="135.3" y="182.1" transform="rotate(-90 135.3 182.1)">SHIELD</text>
<text x="142.9" y="182.1" transform="rotate(-90 142.9 182.1)">GND</text>
<text x="146.7" y="181.2">SBU2</text>
<text x="132.8" y="194.6">GND</text>
<text x="140.4" y="194.6">GND</text>
</g>
<g font-size="1.8" fill="#0000c2">
<text x="148.6" y="79.7">OLED_SCL</text>
<text x="148.6" y="82.3">OLED_SDA</text>
<text x="136.5" y="92.4">1 SWD</text>
<text x="138.4" y="96.2">1 OLED</text>
<text x="139.7" y="131.8">USBC</text>
</g>
<text font-size="1.8" x="199.4" y="86.1">BOOT0</text>
<text font-size="1.4" fill="#008484" x="95.5" y="167.1">VBUS</text>
</svg>
